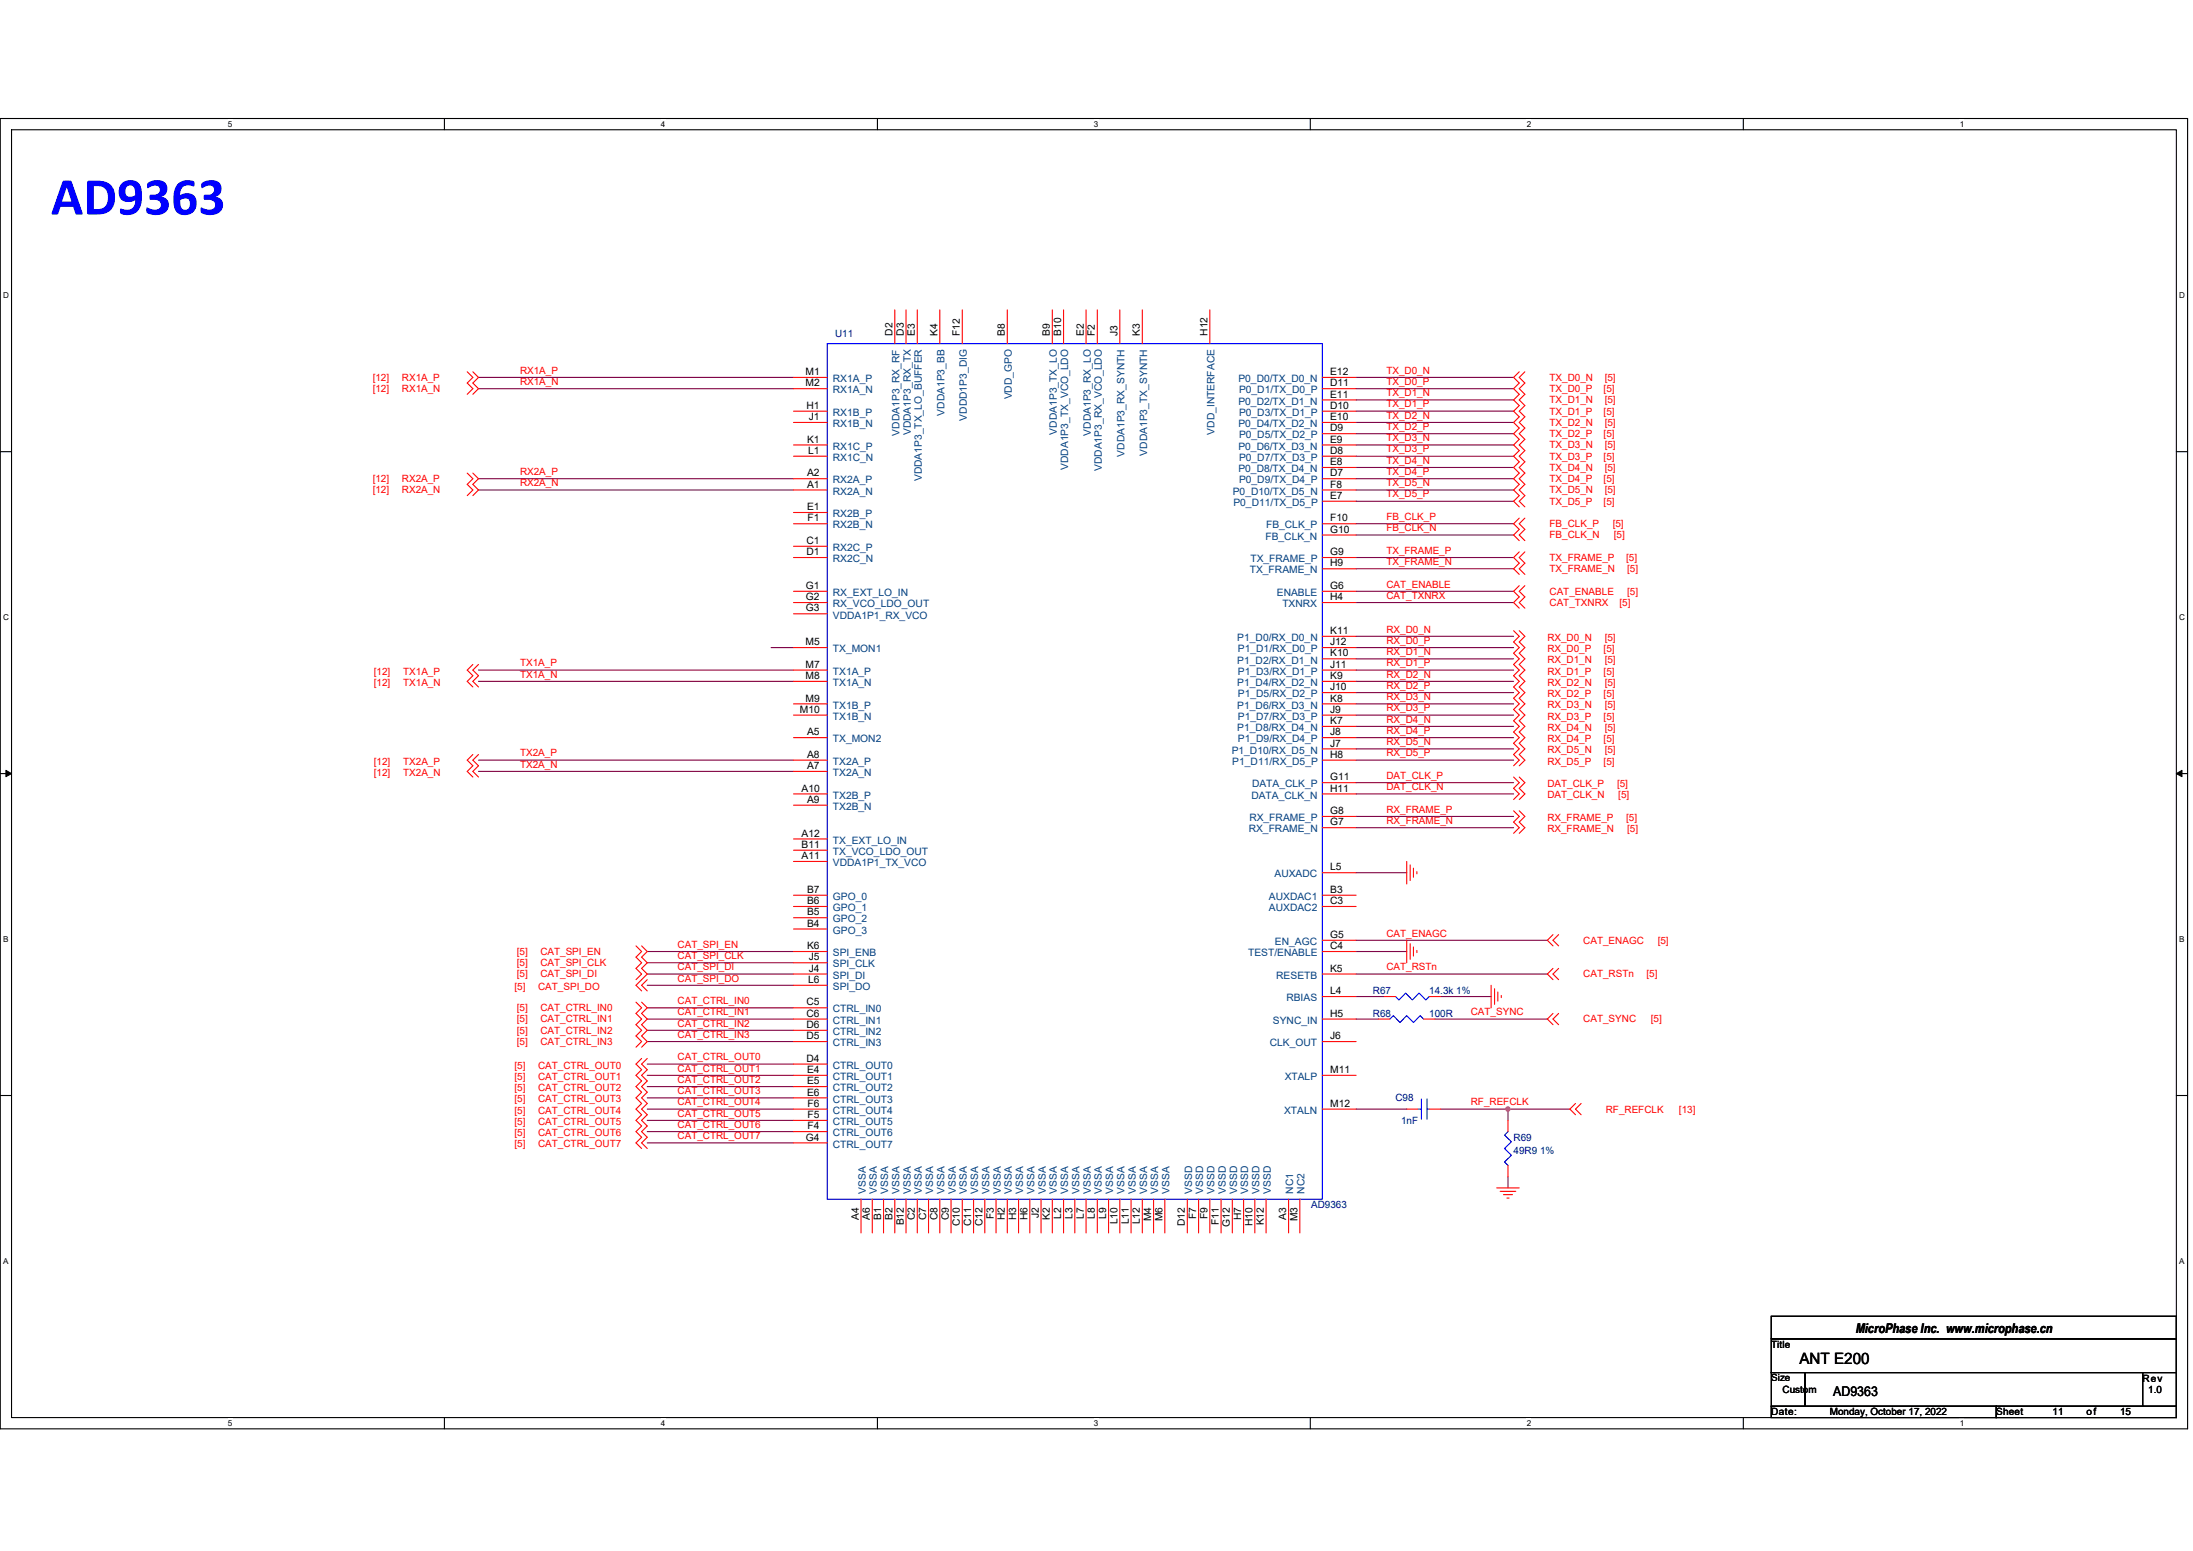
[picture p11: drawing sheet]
<svg xmlns="http://www.w3.org/2000/svg" width="297mm" height="210mm" viewBox="0 0 297 210" stroke-linecap="round" stroke-linejoin="round" font-family="sans-serif">
<path d="M0 16h296.3v177.4h-296.3zM1.6 17.6h293.2v174.3h-293.2z" fill="none" stroke="#000" stroke-width=".15"/>
<g fill="#fff">
<path d="M30.9 16.2h.6v1.2h-.6z"/>
<path d="M30.9 192.1h.6v1.2h-.6z"/>
</g>
<path d="M60.2 16v1.6M60.2 191.9v1.5" fill="none" stroke="#000" stroke-width=".15"/>
<g fill="#fff">
<path d="M89.5 16.2h.6v1.2h-.6z"/>
<path d="M89.5 192.1h.6v1.2h-.6z"/>
</g>
<path d="M118.8 16v1.6M118.8 191.9v1.5" fill="none" stroke="#000" stroke-width=".15"/>
<g fill="#fff">
<path d="M148.2 16.2h.6v1.2h-.6z"/>
<path d="M148.2 192.1h.6v1.2h-.6z"/>
</g>
<path d="M177.5 16v1.6M177.5 191.9v1.5" fill="none" stroke="#000" stroke-width=".15"/>
<g fill="#fff">
<path d="M206.8 16.2h.6v1.2h-.6z"/>
<path d="M206.8 192.1h.6v1.2h-.6z"/>
</g>
<path d="M236.1 16v1.6M236.1 191.9v1.5" fill="none" stroke="#000" stroke-width=".15"/>
<g fill="#fff">
<path d="M265.4 16.2h.6v1.2h-.6z"/>
<path d="M265.4 192.1h.6v1.2h-.6z"/>
<path d="M.4 39.3h.8v1.3h-.8z"/>
<path d="M295.2 39.3h.7v1.3h-.7z"/>
<path d="M.4 82.9h.8v1.3h-.8z"/>
<path d="M295.2 82.9h.7v1.3h-.7z"/>
</g>
<path d="M0 61.2h1.6M294.8 61.2h1.5" fill="none" stroke="#000" stroke-width=".15"/>
<g fill="#fff">
<path d="M.4 126.5h.7v1.2h-.7z"/>
<path d="M295.2 126.5h.7v1.2h-.7z"/>
</g>
<path d="M0 104.7h1.6M294.8 104.7h1.5" fill="none" stroke="#000" stroke-width=".15"/>
<path d="M.8 104.3l.8 .4-.8 .5zM294.8 104.7l.7-.4v.9z" fill="#000" stroke="#000" stroke-width=".14"/>
<g fill="#fff">
<path d="M.4 170.1h.8v1.2h-.8z"/>
<path d="M295.2 170.1h.7v1.2h-.7z"/>
</g>
<path d="M0 148.3h1.6M294.8 148.3h1.5M239.9 178.2h54.9v3.1h-54.9zM239.9 181.3h54.9v4.5h-54.9zM239.9 190.4h30.5v1.5h-30.5zM239.9 185.8h4.6v4.6h-4.6zM244.5 185.8h45.7v4.6h-45.7zM270.4 190.4h24.4v1.5h-24.4zM290.2 185.8h4.6v4.6h-4.6z" fill="none" stroke="#000" stroke-width=".15"/>
<g fill="none" stroke="#800040" stroke-width=".15">
<path d="M64.8 52.6h42.7M64.8 51.1h42.7M183.7 51.1h21.3M183.7 52.6h21.3M183.7 54.1h21.3M183.7 55.7h21.3M183.7 57.2h21.3M183.7 58.7h21.3M64.8 64.8h42.7M64.8 66.3h42.7M183.7 75.5h21.3M183.7 70.9h21.3"/>
<path d="M183.7 72.4h21.3M183.7 77h21.3M183.7 60.2h21.3M183.7 67.9h21.3M183.7 66.3h21.3M183.7 64.8h21.3M183.7 63.3h21.3M183.7 61.8h21.3M64.8 92.2h42.7M64.8 90.7h42.7M104.4 87.7h3.1M183.7 86.1h21.3"/>
<path d="M183.7 87.7h21.3M183.7 89.2h21.3M183.7 90.7h21.3M183.7 92.2h21.3M183.7 93.8h21.3M183.7 81.6h21.3M183.7 80.1h21.3M183.7 95.3h21.3M183.7 98.3h21.3M183.7 99.9h21.3M183.7 96.8h21.3M64.8 102.9h42.7"/>
<path d="M64.8 104.4h42.7M183.7 118.2h6.8M183.7 106h21.3M183.7 110.5h21.3M183.7 107.5h21.3M183.7 112.1h21.3M183.7 101.4h21.3M183.7 102.9h21.3M87.7 136.4h19.8M87.7 138h19.8M87.7 139.5h19.8M87.7 133.4h19.8"/>
<path d="M87.7 131.9h19.8M87.7 128.8h19.8M87.7 130.3h19.8M183.7 127.3h25.9M183.7 128.8h6.8M183.7 138h3M183.7 134.9h3.8M183.7 131.9h25.9M194.3 138h15.3M195.1 134.9h6.9M87.7 145.6h19.8M87.7 144.1h19.8"/>
<path d="M87.7 148.6h19.8M87.7 147.1h19.8M87.7 150.2h19.8M87.7 154.7h19.8M87.7 151.7h19.8M87.7 153.2h19.8M87.7 141h19.8M183.7 150.2h6.8M195.1 150.2h9.2M204.3 150.2v1.5M204.3 159.3v1.5M204.3 150.2h8.3"/>
</g>
<circle cx="204.2" cy="150.1" r=".29" fill="#f0f" stroke="#f0f" stroke-width=".15"/>
<g fill="none" stroke="#f00" stroke-width=".15">
<path d="M63.3 50.3l.7 .8-.7 .8 .7 .7-.7 .8M64 50.3l.8 .8-.8 .8 .8 .7-.8 .8M107.5 57.2h4.6M107.5 52.6h4.6M107.5 51.1h4.6M107.5 55.7h4.6M121.2 42v4.5M122.7 42v4.5M124.2 42v4.5M127.3 42v4.5M130.3 42v4.5M136.4 42v4.5"/>
<path d="M142.5 42v4.5M144.1 42v4.5M147.1 42v4.5M148.6 42v4.5M151.7 42v4.5M154.7 42v4.5M163.9 42v4.5M179.1 51.1h4.6M179.1 52.6h4.6M179.1 54.1h4.6M179.1 55.7h4.6M179.1 57.2h4.6"/>
<path d="M179.1 58.7h4.6M205.8 50.3l-.8 .8 .8 .8-.8 .7 .8 .8-.8 .7 .8 .8-.8 .8 .8 .7-.8 .8 .8 .8-.8 .7 .8 .8-.8 .7 .8 .8-.8 .8 .8 .7-.8 .8 .8 .8-.8 .7 .8 .8-.8 .7 .8 .8-.8 .8 .8 .7M206.5 50.3l-.7 .8 .7 .8-.7 .7 .7 .8-.7 .7 .7 .8-.7 .8 .7 .7-.7 .8 .7 .8-.7 .7 .7 .8-.7 .7 .7 .8-.7 .8 .7 .7-.7 .8 .7 .8-.7 .7 .7 .8-.7 .7 .7 .8-.7 .8 .7 .7M63.3 64.1l.7 .7-.7 .8 .7 .7-.7 .8M64 64.1l.8 .7-.8 .8 .8 .7-.8 .8M107.5 66.3h4.6M107.5 64.8h4.6M107.5 61.8h4.6M107.5 60.2h4.6M107.5 69.4h4.6M107.5 70.9h4.6M107.5 75.5h4.6"/>
<path d="M107.5 74h4.6M179.1 60.2h4.6M179.1 61.8h4.6M179.1 63.3h4.6M179.1 64.8h4.6M179.1 66.3h4.6M179.1 67.9h4.6M179.1 70.9h4.6M179.1 72.4h4.6M179.1 75.5h4.6M179.1 77h4.6M205.8 70.1l-.8 .8 .8 .8-.8 .7 .8 .8"/>
<path d="M205.8 74.7l-.8 .8 .8 .7-.8 .8 .8 .8M205.8 79.3l-.8 .8 .8 .7-.8 .8 .8 .7M206.5 70.1l-.7 .8 .7 .8-.7 .7 .7 .8M206.5 74.7l-.7 .8 .7 .7-.7 .8 .7 .8M206.5 79.3l-.7 .8 .7 .7-.7 .8 .7 .7M64 90l-.7 .7 .7 .8-.7 .7 .7 .8M64.8 90l-.8 .7 .8 .8-.8 .7 .8 .8M107.5 99.9h4.6M107.5 80.1h4.6M107.5 81.6h4.6M107.5 83.1h4.6M107.5 96.8h4.6"/>
<path d="M107.5 95.3h4.6M107.5 92.2h4.6M107.5 90.7h4.6M107.5 87.7h4.6M179.1 86.1h4.6M179.1 87.7h4.6M179.1 89.2h4.6M179.1 90.7h4.6M179.1 92.2h4.6M179.1 93.8h4.6M179.1 95.3h4.6M179.1 96.8h4.6"/>
<path d="M179.1 98.3h4.6M179.1 99.9h4.6M179.1 80.1h4.6M179.1 81.6h4.6M205 85.4l.8 .7-.8 .8 .8 .8-.8 .7 .8 .8-.8 .8 .8 .7-.8 .8 .8 .7-.8 .8 .8 .8-.8 .7 .8 .8-.8 .8 .8 .7-.8 .8 .8 .7-.8 .8 .8 .8-.8 .7 .8 .8-.8 .8 .8 .7-.8 .8M205.8 85.4l.7 .7-.7 .8 .7 .8-.7 .7 .7 .8-.7 .8 .7 .7-.7 .8 .7 .7-.7 .8 .7 .8-.7 .7 .7 .8-.7 .8 .7 .7-.7 .8 .7 .7-.7 .8 .7 .8-.7 .7 .7 .8-.7 .8 .7 .7-.7 .8M64 102.2l-.7 .7 .7 .8-.7 .7 .7 .8M64.8 102.2l-.8 .7 .8 .8-.8 .7 .8 .8M107.5 104.4h4.6M107.5 102.9h4.6M107.5 109h4.6M107.5 107.5h4.6"/>
<path d="M107.5 116.6h4.6M107.5 113.6h4.6M107.5 115.1h4.6M179.1 118.2h4.6M179.1 101.4h4.6M179.1 102.9h4.6M179.1 106h4.6M179.1 107.5h4.6M179.1 110.5h4.6M179.1 112.1h4.6M190.5 116.6v3.1M191 117.1v2.1"/>
<path d="M191.4 117.5v1.3M191.9 118v.3M205 109.8l.8 .7-.8 .8 .8 .8-.8 .7M205 105.2l.8 .8-.8 .7 .8 .8-.8 .7M205.8 109.8l.7 .7-.7 .8 .7 .8-.7 .7M205.8 105.2l.7 .8-.7 .7 .7 .8-.7 .7M86.1 135.7l.8 .7-.8 .8 .8 .8-.8 .7 .8 .8-.8 .8 .8 .7-.8 .8M86.1 128.1l.8 .7-.8 .8 .8 .7-.8 .8 .8 .8-.8 .7M86.9 135.7l.8 .7-.8 .8 .8 .8-.8 .7 .8 .8-.8 .8 .8 .7-.8 .8M86.9 128.1l.8 .7-.8 .8 .8 .7-.8 .8 .8 .8-1.6 1.5 .8 .8M87.7 132.6l-.8 .8 .8 .8M107.5 136.4h4.6"/>
<path d="M107.5 138h4.6M107.5 131.9h4.6M107.5 130.3h4.6M107.5 139.5h4.6M107.5 133.4h4.6M107.5 128.8h4.6M107.5 121.2h4.6M107.5 122.7h4.6M107.5 124.2h4.6M107.5 125.8h4.6M179.1 121.2h4.6M179.1 122.7h4.6"/>
<path d="M179.1 128.8h4.6M179.1 127.3h4.6M179.1 138h4.6M179.1 134.9h4.6M179.1 131.9h4.6M186.7 138h1.6M187.5 134.9h1.5M190.5 127.3v3M191 127.8v2.1M191.4 128.2v1.2M191.9 128.7v.3M192.8 138h1.5"/>
<path d="M193.6 134.9h1.5M202 133.4v3M202.4 133.9v2.1M202.9 134.3v1.2M203.3 134.8v.3M210.4 131.1l-.8 .8 .8 .7M210.4 137.2l-.8 .8 .8 .7M210.4 126.5l-.8 .8 .8 .8M211.1 131.1l-.7 .8 .7 .7M211.1 137.2l-.7 .8 .7 .7M211.1 126.5l-.7 .8 .7 .8M86.9 143.3l-.8 .8 .8 .7-.8 .8 .8 .7-.8 .8 .8 .8-.8 .7 .8 .8-.8 .8 .8 .7-.8 .8 .8 .7-.8 .8 .8 .8-.8 .7 .8 .8"/>
<path d="M87.7 143.3l-.8 .8 .8 .7-.8 .8 .8 .7-.8 .8 .8 .8-.8 .7 .8 .8-.8 .8 .8 .7-.8 .8 .8 .7-.8 .8 .8 .8-.8 .7 .8 .8M107.5 154.7h4.6M107.5 144.1h4.6M107.5 141h4.6M107.5 145.6h4.6M107.5 147.1h4.6M107.5 148.6h4.6M107.5 153.2h4.6M107.5 151.7h4.6M107.5 150.2h4.6M179.1 141h4.6M179.1 150.2h4.6"/>
<path d="M179.1 145.6h4.6M190.5 150.2h1.6M193.6 150.2h1.5M204.3 157.8v1.5M204.3 151.7v1.5M213.4 149.4l-.8 .8 .8 .7M214.2 149.4l-.8 .8 .8 .7M116.6 162.3v4.6M118.1 162.3v4.6M119.7 162.3v4.6M121.2 162.3v4.6M122.7 162.3v4.6"/>
<path d="M124.2 162.3v4.6M125.8 162.3v4.6M127.3 162.3v4.6M128.8 162.3v4.6M130.3 162.3v4.6M131.9 162.3v4.6M133.4 162.3v4.6M134.9 162.3v4.6M136.4 162.3v4.6M138 162.3v4.6M139.5 162.3v4.6M141 162.3v4.6"/>
<path d="M142.5 162.3v4.6M144.1 162.3v4.6M145.6 162.3v4.6M147.1 162.3v4.6M148.6 162.3v4.6M150.2 162.3v4.6M151.7 162.3v4.6M153.2 162.3v4.6M154.7 162.3v4.6M156.2 162.3v4.6M157.8 162.3v4.6M160.8 162.3v4.6"/>
<path d="M162.3 162.3v4.6M163.9 162.3v4.6M165.4 162.3v4.6M166.9 162.3v4.6M168.4 162.3v4.6M170 162.3v4.6M171.5 162.3v4.6M174.5 162.3v4.6M176.1 162.3v4.6M202.7 160.8h3.1M203.2 161.3h2.1M203.6 161.7h1.3"/>
<path d="M204.1 162.2h.3"/>
</g>
<path d="M112.1 46.5h67v115.8h-67zM188.3 138l.4-.5 .9 .9 .9-.9 .9 .9 1-.9 .4 .5M189 134.9l.5 .5 .9-.9 .9 .9 .9-.9 .9 .9 .5-.5M192.1 150.2h.4M192.5 148.8v2.7M193.3 148.8v2.7M193.3 150.2h.3M204.3 153.2l-.5 .5 .9 .9-.9 .9 .9 .9-.9 .9 .5 .5" fill="none" stroke="#00f" stroke-width=".15"/>
<text font-size="7.2" fill="#00f" x="6.9" y="29">AD9363</text>
<text font-size="2.1" x="243.7" y="184.7">ANT E200</text>
<g font-size="1.8">
<text x="251.4" y="180.5">MicroPhase Inc. www.microphase.cn</text>
<text x="248.3" y="189">AD9363</text>
</g>
<g font-size="1.4" fill="#000080">
<text x="113.1" y="45.6">U11</text>
<text x="186" y="137.7">R68</text>
<text x="186" y="134.6">R67</text>
<text x="193.6" y="137.7">100R</text>
<text x="193.6" y="134.6">14.3k 1%</text>
<text x="189" y="149.1">C98</text>
<text x="189.8" y="152.1">1nF</text>
<text x="205" y="154.4">R69</text>
<text x="205" y="156.3">49R9 1%</text>
<text x="177.6" y="163.6">AD9363</text>
</g>
<g font-size="1.4">
<text x="120.9" y="45.5" transform="rotate(-90 120.9 45.5)">D2</text>
<text x="122.4" y="45.5" transform="rotate(-90 122.4 45.5)">D3</text>
<text x="123.9" y="45.5" transform="rotate(-90 123.9 45.5)">E3</text>
<text x="127" y="45.5" transform="rotate(-90 127 45.5)">K4</text>
<text x="130" y="45.5" transform="rotate(-90 130 45.5)">F12</text>
<text x="136.1" y="45.5" transform="rotate(-90 136.1 45.5)">B8</text>
<text x="142.2" y="45.5" transform="rotate(-90 142.2 45.5)">B9</text>
<text x="143.7" y="45.5" transform="rotate(-90 143.7 45.5)">B10</text>
<text x="146.8" y="45.5" transform="rotate(-90 146.8 45.5)">E2</text>
<text x="148.3" y="45.5" transform="rotate(-90 148.3 45.5)">F2</text>
<text x="151.4" y="45.5" transform="rotate(-90 151.4 45.5)">J3</text>
<text x="154.4" y="45.5" transform="rotate(-90 154.4 45.5)">K3</text>
<text x="163.6" y="45.5" transform="rotate(-90 163.6 45.5)">H12</text>
<text x="109.1" y="52.3">M2</text>
<text x="109.1" y="50.8">M1</text>
<text x="180.2" y="52.3">D11</text>
<text x="180.2" y="50.8">E12</text>
<text x="180.2" y="53.8">E11</text>
<text x="109.2" y="55.4">H1</text>
<text x="109.3" y="59.9">K1</text>
<text x="109.5" y="56.9">J1</text>
<text x="180.2" y="55.4">D10</text>
<text x="180.2" y="58.4">D9</text>
<text x="180.2" y="56.9">E10</text>
<text x="180.2" y="59.9">E9</text>
<text x="109.3" y="64.5">A2</text>
<text x="109.5" y="61.4">L1</text>
<text x="180.2" y="61.4">D8</text>
<text x="180.2" y="64.5">D7</text>
<text x="180.2" y="63">E8</text>
<text x="109.3" y="66">A1</text>
<text x="109.3" y="69.1">E1</text>
<text x="109.4" y="70.6">F1</text>
<text x="180.2" y="67.5">E7</text>
<text x="180.2" y="66">F8</text>
<text x="180.2" y="70.6">F10</text>
<text x="109.2" y="75.2">D1</text>
<text x="109.2" y="73.6">C1</text>
<text x="180.2" y="72.1">G10</text>
<text x="180.2" y="76.7">H9</text>
<text x="180.2" y="75.2">G9</text>
<text x="109.2" y="79.7">G1</text>
<text x="109.2" y="81.3">G2</text>
<text x="109.2" y="82.8">G3</text>
<text x="180.2" y="81.3">H4</text>
<text x="180.2" y="79.7">G6</text>
<text x="109.1" y="87.4">M5</text>
<text x="180.2" y="87.4">J12</text>
<text x="180.2" y="85.8">K11</text>
<text x="180.2" y="88.9">K10</text>
<text x="109.1" y="95">M9</text>
<text x="109.1" y="91.9">M8</text>
<text x="109.1" y="90.4">M7</text>
<text x="180.2" y="90.4">J11</text>
<text x="180.2" y="93.5">J10</text>
<text x="180.2" y="91.9">K9</text>
<text x="180.2" y="95">K8</text>
<text x="108.3" y="96.5">M10</text>
<text x="109.3" y="99.5">A5</text>
<text x="180.2" y="96.5">J9</text>
<text x="180.2" y="99.5">J8</text>
<text x="180.2" y="98">K7</text>
<text x="180.2" y="101.1">J7</text>
<text x="108.6" y="107.2">A10</text>
<text x="109.3" y="104.1">A7</text>
<text x="109.3" y="102.6">A8</text>
<text x="180.2" y="105.6">G11</text>
<text x="180.2" y="107.2">H11</text>
<text x="180.2" y="102.6">H8</text>
<text x="108.6" y="113.3">A12</text>
<text x="109.3" y="108.7">A9</text>
<text x="180.2" y="110.2">G8</text>
<text x="180.2" y="111.7">G7</text>
<text x="108.6" y="116.3">A11</text>
<text x="108.6" y="114.8">B11</text>
<text x="180.2" y="117.8">L5</text>
<text x="109.3" y="120.9">B7</text>
<text x="109.3" y="122.4">B6</text>
<text x="109.3" y="123.9">B5</text>
<text x="109.3" y="125.5">B4</text>
<text x="180.2" y="120.9">B3</text>
<text x="180.2" y="122.4">C3</text>
<text x="109.3" y="128.5">K6</text>
<text x="109.5" y="131.6">J4</text>
<text x="109.5" y="130">J5</text>
<text x="180.2" y="131.6">K5</text>
<text x="180.2" y="127">G5</text>
<text x="180.2" y="128.5">C4</text>
<text x="109.2" y="136.1">C5</text>
<text x="109.2" y="137.6">C6</text>
<text x="109.5" y="133.1">L6</text>
<text x="180.2" y="134.6">L4</text>
<text x="180.2" y="137.6">H5</text>
<text x="109.2" y="143.7">D4</text>
<text x="109.2" y="140.7">D5</text>
<text x="109.2" y="139.2">D6</text>
<text x="180.2" y="140.7">J6</text>
<text x="109.3" y="145.3">E4</text>
<text x="109.3" y="146.8">E5</text>
<text x="109.3" y="148.3">E6</text>
<text x="109.4" y="149.8">F6</text>
<text x="180.2" y="145.3">M11</text>
<text x="180.2" y="149.8">M12</text>
<text x="109.2" y="154.4">G4</text>
<text x="109.4" y="152.9">F4</text>
<text x="109.4" y="151.4">F5</text>
<text x="116.3" y="165.1" transform="rotate(-90 116.3 165.1)">A4</text>
<text x="117.8" y="165.1" transform="rotate(-90 117.8 165.1)">A6</text>
<text x="119.4" y="165.1" transform="rotate(-90 119.4 165.1)">B1</text>
<text x="120.9" y="165.1" transform="rotate(-90 120.9 165.1)">B2</text>
<text x="122.4" y="165.9" transform="rotate(-90 122.4 165.9)">B12</text>
<text x="123.9" y="165.2" transform="rotate(-90 123.9 165.2)">C2</text>
<text x="125.5" y="165.2" transform="rotate(-90 125.5 165.2)">C7</text>
<text x="127" y="165.2" transform="rotate(-90 127 165.2)">C8</text>
<text x="128.5" y="165.2" transform="rotate(-90 128.5 165.2)">C9</text>
<text x="130" y="166" transform="rotate(-90 130 166)">C10</text>
<text x="131.5" y="166" transform="rotate(-90 131.5 166)">C11</text>
<text x="133.1" y="166" transform="rotate(-90 133.1 166)">C12</text>
<text x="134.6" y="165" transform="rotate(-90 134.6 165)">F3</text>
<text x="136.1" y="165.2" transform="rotate(-90 136.1 165.2)">H2</text>
<text x="137.6" y="165.2" transform="rotate(-90 137.6 165.2)">H3</text>
<text x="139.2" y="165.2" transform="rotate(-90 139.2 165.2)">H6</text>
<text x="140.7" y="164.9" transform="rotate(-90 140.7 164.9)">J2</text>
<text x="142.2" y="165.1" transform="rotate(-90 142.2 165.1)">K2</text>
<text x="143.7" y="165" transform="rotate(-90 143.7 165)">L2</text>
<text x="145.3" y="165" transform="rotate(-90 145.3 165)">L3</text>
<text x="146.8" y="165" transform="rotate(-90 146.8 165)">L7</text>
<text x="148.3" y="165" transform="rotate(-90 148.3 165)">L8</text>
<text x="149.8" y="165" transform="rotate(-90 149.8 165)">L9</text>
<text x="151.4" y="165.8" transform="rotate(-90 151.4 165.8)">L10</text>
<text x="152.9" y="165.8" transform="rotate(-90 152.9 165.8)">L11</text>
<text x="154.4" y="165.8" transform="rotate(-90 154.4 165.8)">L12</text>
<text x="155.9" y="165.4" transform="rotate(-90 155.9 165.4)">M4</text>
<text x="157.5" y="165.4" transform="rotate(-90 157.5 165.4)">M6</text>
<text x="160.5" y="166" transform="rotate(-90 160.5 166)">D12</text>
<text x="162" y="165" transform="rotate(-90 162 165)">F7</text>
<text x="163.6" y="165" transform="rotate(-90 163.6 165)">F9</text>
<text x="165.1" y="165.8" transform="rotate(-90 165.1 165.8)">F11</text>
<text x="166.6" y="166.1" transform="rotate(-90 166.6 166.1)">G12</text>
<text x="168.1" y="165.2" transform="rotate(-90 168.1 165.2)">H7</text>
<text x="169.6" y="166" transform="rotate(-90 169.6 166)">H10</text>
<text x="171.2" y="165.9" transform="rotate(-90 171.2 165.9)">K12</text>
<text x="174.2" y="165.1" transform="rotate(-90 174.2 165.1)">A3</text>
<text x="175.7" y="165.4" transform="rotate(-90 175.7 165.4)">M3</text>
<text x="239.9" y="182.5">Title</text>
<text x="239.9" y="191.6">Date:</text>
<text x="241.4" y="188.6">Custom</text>
<text x="247.8" y="191.6">Monday, October 17, 2022</text>
<text x="270.4" y="191.6">Sheet</text>
<text x="278" y="191.6">11</text>
<text x="282.6" y="191.6">of</text>
<text x="287.2" y="191.6">15</text>
<text x="290.2" y="187">Rev</text>
<text x="291" y="188.6">1.0</text>
</g>
<g font-size="1.4" fill="#f00">
<text x="50.5" y="53.1">[12]</text>
<text x="50.5" y="51.6">[12]</text>
<text x="54.4" y="53.1">RX1A_N</text>
<text x="54.4" y="51.6">RX1A_P</text>
<text x="70.4" y="52.1">RX1A_N</text>
<text x="70.4" y="50.6">RX1A_P</text>
<text x="187.8" y="50.6">TX_D0_N</text>
<text x="187.8" y="52.1">TX_D0_P</text>
<text x="187.8" y="53.6">TX_D1_N</text>
<text x="209.9" y="51.6">TX_D0_N</text>
<text x="209.9" y="53.1">TX_D0_P</text>
<text x="217.2" y="53.1">[5]</text>
<text x="217.4" y="51.6">[5]</text>
<text x="187.8" y="55.2">TX_D1_P</text>
<text x="187.8" y="56.7">TX_D2_N</text>
<text x="187.8" y="58.2">TX_D2_P</text>
<text x="187.8" y="59.7">TX_D3_N</text>
<text x="209.9" y="57.7">TX_D2_N</text>
<text x="209.9" y="54.6">TX_D1_N</text>
<text x="209.9" y="56.1">TX_D1_P</text>
<text x="209.9" y="59.2">TX_D2_P</text>
<text x="217.2" y="56.1">[5]</text>
<text x="217.2" y="59.2">[5]</text>
<text x="217.4" y="57.7">[5]</text>
<text x="217.4" y="54.6">[5]</text>
<text x="50.5" y="65.3">[12]</text>
<text x="54.4" y="65.3">RX2A_P</text>
<text x="70.4" y="64.3">RX2A_P</text>
<text x="70.4" y="65.8">RX2A_N</text>
<text x="187.8" y="65.8">TX_D5_N</text>
<text x="187.8" y="64.3">TX_D4_P</text>
<text x="187.8" y="62.8">TX_D4_N</text>
<text x="187.8" y="61.3">TX_D3_P</text>
<text x="209.9" y="62.2">TX_D3_P</text>
<text x="209.9" y="60.7">TX_D3_N</text>
<text x="209.9" y="63.8">TX_D4_N</text>
<text x="209.9" y="65.3">TX_D4_P</text>
<text x="217.2" y="62.2">[5]</text>
<text x="217.2" y="65.3">[5]</text>
<text x="217.4" y="60.7">[5]</text>
<text x="217.4" y="63.8">[5]</text>
<text x="50.5" y="66.8">[12]</text>
<text x="54.4" y="66.8">RX2A_N</text>
<text x="187.8" y="70.4">FB_CLK_P</text>
<text x="187.8" y="71.9">FB_CLK_N</text>
<text x="187.8" y="67.4">TX_D5_P</text>
<text x="209.9" y="71.4">FB_CLK_P</text>
<text x="209.9" y="66.8">TX_D5_N</text>
<text x="209.9" y="68.3">TX_D5_P</text>
<text x="217.2" y="68.3">[5]</text>
<text x="217.4" y="66.8">[5]</text>
<text x="218.4" y="71.4">[5]</text>
<text x="187.8" y="75">TX_FRAME_P</text>
<text x="187.8" y="76.5">TX_FRAME_N</text>
<text x="209.9" y="75.9">TX_FRAME_P</text>
<text x="209.9" y="72.9">FB_CLK_N</text>
<text x="209.9" y="77.5">TX_FRAME_N</text>
<text x="218.6" y="72.9">[5]</text>
<text x="220.3" y="75.9">[5]</text>
<text x="220.4" y="77.5">[5]</text>
<text x="187.8" y="81.1">CAT_TXNRX</text>
<text x="187.8" y="79.5">CAT_ENABLE</text>
<text x="209.9" y="80.5">CAT_ENABLE</text>
<text x="209.9" y="82">CAT_TXNRX</text>
<text x="219.3" y="82">[5]</text>
<text x="220.4" y="80.5">[5]</text>
<text x="187.8" y="85.6">RX_D0_N</text>
<text x="187.8" y="87.2">RX_D0_P</text>
<text x="187.8" y="88.7">RX_D1_N</text>
<text x="209.6" y="89.8">RX_D1_N</text>
<text x="209.6" y="86.8">RX_D0_N</text>
<text x="209.6" y="88.3">RX_D0_P</text>
<text x="217.2" y="88.3">[5]</text>
<text x="217.4" y="89.8">[5]</text>
<text x="217.4" y="86.8">[5]</text>
<text x="50.6" y="91.3">[12]</text>
<text x="50.6" y="92.9">[12]</text>
<text x="54.6" y="91.3">TX1A_P</text>
<text x="54.6" y="92.9">TX1A_N</text>
<text x="70.4" y="91.7">TX1A_N</text>
<text x="70.4" y="90.2">TX1A_P</text>
<text x="187.8" y="90.2">RX_D1_P</text>
<text x="187.8" y="91.7">RX_D2_N</text>
<text x="187.8" y="93.3">RX_D2_P</text>
<text x="187.8" y="94.8">RX_D3_N</text>
<text x="209.6" y="91.3">RX_D1_P</text>
<text x="209.6" y="92.9">RX_D2_N</text>
<text x="209.6" y="94.4">RX_D2_P</text>
<text x="209.6" y="95.9">RX_D3_N</text>
<text x="217.2" y="91.3">[5]</text>
<text x="217.2" y="94.4">[5]</text>
<text x="217.4" y="92.9">[5]</text>
<text x="217.4" y="95.9">[5]</text>
<text x="187.8" y="97.8">RX_D4_N</text>
<text x="187.8" y="100.9">RX_D5_N</text>
<text x="187.8" y="99.4">RX_D4_P</text>
<text x="187.8" y="96.3">RX_D3_P</text>
<text x="209.6" y="97.4">RX_D3_P</text>
<text x="209.6" y="100.5">RX_D4_P</text>
<text x="209.6" y="99">RX_D4_N</text>
<text x="217.2" y="97.4">[5]</text>
<text x="217.2" y="100.5">[5]</text>
<text x="217.4" y="99">[5]</text>
<text x="50.6" y="105.1">[12]</text>
<text x="50.6" y="103.5">[12]</text>
<text x="54.6" y="105.1">TX2A_N</text>
<text x="54.6" y="103.5">TX2A_P</text>
<text x="70.4" y="102.4">TX2A_P</text>
<text x="70.4" y="103.9">TX2A_N</text>
<text x="187.8" y="105.5">DAT_CLK_P</text>
<text x="187.8" y="107">DAT_CLK_N</text>
<text x="187.8" y="102.4">RX_D5_P</text>
<text x="209.6" y="106.6">DAT_CLK_P</text>
<text x="209.6" y="102">RX_D5_N</text>
<text x="209.6" y="103.5">RX_D5_P</text>
<text x="217.2" y="103.5">[5]</text>
<text x="217.4" y="102">[5]</text>
<text x="219" y="106.6">[5]</text>
<text x="187.8" y="110">RX_FRAME_P</text>
<text x="187.8" y="111.5">RX_FRAME_N</text>
<text x="209.6" y="111.1">RX_FRAME_P</text>
<text x="209.6" y="108.1">DAT_CLK_N</text>
<text x="209.6" y="112.7">RX_FRAME_N</text>
<text x="219.2" y="108.1">[5]</text>
<text x="220.3" y="111.1">[5]</text>
<text x="220.4" y="112.7">[5]</text>
<text x="70" y="129.3">[5]</text>
<text x="70" y="130.8">[5]</text>
<text x="73.2" y="129.3">CAT_SPI_EN</text>
<text x="73.2" y="130.8">CAT_SPI_CLK</text>
<text x="91.8" y="131.4">CAT_SPI_DI</text>
<text x="91.8" y="128.3">CAT_SPI_EN</text>
<text x="91.8" y="129.8">CAT_SPI_CLK</text>
<text x="187.8" y="126.8">CAT_ENAGC</text>
<text x="187.8" y="131.4">CAT_RSTn</text>
<text x="214.5" y="127.8">CAT_ENAGC</text>
<text x="224.5" y="127.8">[5]</text>
<text x="69.7" y="134">[5]</text>
<text x="70" y="136.9">[5]</text>
<text x="70" y="132.3">[5]</text>
<text x="72.9" y="134">CAT_SPI_DO</text>
<text x="73.2" y="136.9">CAT_CTRL_IN0</text>
<text x="73.2" y="132.3">CAT_SPI_DI</text>
<text x="91.8" y="135.9">CAT_CTRL_IN0</text>
<text x="91.8" y="137.5">CAT_CTRL_IN1</text>
<text x="91.8" y="132.9">CAT_SPI_DO</text>
<text x="199.2" y="137.5">CAT_SYNC</text>
<text x="214.5" y="132.3">CAT_RSTn</text>
<text x="223" y="132.3">[5]</text>
<text x="70" y="138.4">[5]</text>
<text x="70" y="140">[5]</text>
<text x="70" y="141.5">[5]</text>
<text x="73.2" y="138.4">CAT_CTRL_IN1</text>
<text x="73.2" y="140">CAT_CTRL_IN2</text>
<text x="73.2" y="141.5">CAT_CTRL_IN3</text>
<text x="91.8" y="143.6">CAT_CTRL_OUT0</text>
<text x="91.8" y="139">CAT_CTRL_IN2</text>
<text x="91.8" y="140.5">CAT_CTRL_IN3</text>
<text x="214.5" y="138.4">CAT_SYNC</text>
<text x="223.6" y="138.4">[5]</text>
<text x="69.7" y="146.2">[5]</text>
<text x="69.7" y="144.7">[5]</text>
<text x="69.7" y="149.2">[5]</text>
<text x="69.7" y="147.7">[5]</text>
<text x="72.9" y="146.2">CAT_CTRL_OUT1</text>
<text x="72.9" y="144.7">CAT_CTRL_OUT0</text>
<text x="72.9" y="149.2">CAT_CTRL_OUT3</text>
<text x="72.9" y="147.7">CAT_CTRL_OUT2</text>
<text x="91.8" y="145.1">CAT_CTRL_OUT1</text>
<text x="91.8" y="148.1">CAT_CTRL_OUT3</text>
<text x="91.8" y="146.6">CAT_CTRL_OUT2</text>
<text x="91.8" y="149.6">CAT_CTRL_OUT4</text>
<text x="199.2" y="149.6">RF_REFCLK</text>
<text x="69.7" y="152.3">[5]</text>
<text x="69.7" y="153.8">[5]</text>
<text x="69.7" y="150.8">[5]</text>
<text x="69.7" y="155.3">[5]</text>
<text x="72.9" y="152.3">CAT_CTRL_OUT5</text>
<text x="72.9" y="153.8">CAT_CTRL_OUT6</text>
<text x="72.9" y="150.8">CAT_CTRL_OUT4</text>
<text x="72.9" y="155.3">CAT_CTRL_OUT7</text>
<text x="91.8" y="154.2">CAT_CTRL_OUT7</text>
<text x="91.8" y="151.2">CAT_CTRL_OUT5</text>
<text x="91.8" y="152.7">CAT_CTRL_OUT6</text>
<text x="217.5" y="150.6">RF_REFCLK</text>
<text x="227.4" y="150.6">[13]</text>
</g>
<g font-size="1.4" fill="#004080">
<text x="112.8" y="53.3">RX1A_N</text>
<text x="112.8" y="51.7">RX1A_P</text>
<text x="167.7" y="51.7">P0_D0/TX_D0_N</text>
<text x="167.8" y="53.3">P0_D1/TX_D0_P</text>
<text x="112.8" y="57.8">RX1B_N</text>
<text x="112.8" y="56.3">RX1B_P</text>
<text x="121.8" y="59" transform="rotate(-90 121.8 59)">VDDA1P3_RX_RF</text>
<text x="123.4" y="58.9" transform="rotate(-90 123.4 58.9)">VDDA1P3_RX_TX</text>
<text x="127.9" y="56.3" transform="rotate(-90 127.9 56.3)">VDDA1P3_BB</text>
<text x="131" y="56.9" transform="rotate(-90 131 56.9)">VDDD1P3_DIG</text>
<text x="137.1" y="54.1" transform="rotate(-90 137.1 54.1)">VDD_GPO</text>
<text x="143.2" y="58.8" transform="rotate(-90 143.2 58.8)">VDDA1P3_TX_LO</text>
<text x="147.7" y="59" transform="rotate(-90 147.7 59)">VDDA1P3_RX_LO</text>
<text x="164.5" y="58.8" transform="rotate(-90 164.5 58.8)">VDD_INTERFACE</text>
<text x="167.7" y="54.8">P0_D2/TX_D1_N</text>
<text x="167.7" y="57.8">P0_D4/TX_D2_N</text>
<text x="167.8" y="56.3">P0_D3/TX_D1_P</text>
<text x="167.8" y="59.4">P0_D5/TX_D2_P</text>
<text x="112.8" y="65.4">RX2A_P</text>
<text x="112.8" y="62.4">RX1C_N</text>
<text x="112.8" y="60.9">RX1C_P</text>
<text x="124.9" y="65.2" transform="rotate(-90 124.9 65.2)">VDDA1P3_TX_LO_BUFFER</text>
<text x="144.7" y="63.6" transform="rotate(-90 144.7 63.6)">VDDA1P3_TX_VCO_LDO</text>
<text x="149.3" y="63.8" transform="rotate(-90 149.3 63.8)">VDDA1P3_RX_VCO_LDO</text>
<text x="152.3" y="61.8" transform="rotate(-90 152.3 61.8)">VDDA1P3_RX_SYNTH</text>
<text x="155.4" y="61.7" transform="rotate(-90 155.4 61.7)">VDDA1P3_TX_SYNTH</text>
<text x="167.7" y="60.9">P0_D6/TX_D3_N</text>
<text x="167.7" y="63.9">P0_D8/TX_D4_N</text>
<text x="167.8" y="62.4">P0_D7/TX_D3_P</text>
<text x="167.8" y="65.4">P0_D9/TX_D4_P</text>
<text x="112.8" y="67">RX2A_N</text>
<text x="112.8" y="70">RX2B_P</text>
<text x="112.8" y="71.5">RX2B_N</text>
<text x="167" y="67">P0_D10/TX_D5_N</text>
<text x="167.1" y="68.5">P0_D11/TX_D5_P</text>
<text x="171.5" y="71.5">FB_CLK_P</text>
<text x="112.8" y="76.1">RX2C_N</text>
<text x="112.8" y="74.6">RX2C_P</text>
<text x="169.3" y="77.6">TX_FRAME_N</text>
<text x="169.4" y="76.1">TX_FRAME_P</text>
<text x="171.4" y="73.1">FB_CLK_N</text>
<text x="112.8" y="80.7">RX_EXT_LO_IN</text>
<text x="112.8" y="82.2">RX_VCO_LDO_OUT</text>
<text x="112.8" y="83.7">VDDA1P1_RX_VCO</text>
<text x="172.9" y="80.7">ENABLE</text>
<text x="173.7" y="82.2">TXNRX</text>
<text x="112.8" y="88.3">TX_MON1</text>
<text x="167.6" y="86.8">P1_D0/RX_D0_N</text>
<text x="167.6" y="89.8">P1_D2/RX_D1_N</text>
<text x="167.7" y="88.3">P1_D1/RX_D0_P</text>
<text x="112.8" y="95.9">TX1B_P</text>
<text x="112.8" y="92.9">TX1A_N</text>
<text x="112.8" y="91.4">TX1A_P</text>
<text x="167.6" y="92.9">P1_D4/RX_D2_N</text>
<text x="167.6" y="95.9">P1_D6/RX_D3_N</text>
<text x="167.7" y="91.4">P1_D3/RX_D1_P</text>
<text x="167.7" y="94.4">P1_D5/RX_D2_P</text>
<text x="112.8" y="100.5">TX_MON2</text>
<text x="112.8" y="97.5">TX1B_N</text>
<text x="167.6" y="99">P1_D8/RX_D4_N</text>
<text x="167.7" y="97.5">P1_D7/RX_D3_P</text>
<text x="167.7" y="100.5">P1_D9/RX_D4_P</text>
<text x="112.8" y="105.1">TX2A_N</text>
<text x="112.8" y="103.5">TX2A_P</text>
<text x="166.8" y="102">P1_D10/RX_D5_N</text>
<text x="166.9" y="103.5">P1_D11/RX_D5_P</text>
<text x="169.6" y="106.6">DATA_CLK_P</text>
<text x="112.8" y="109.6">TX2B_N</text>
<text x="112.8" y="108.1">TX2B_P</text>
<text x="169.1" y="112.7">RX_FRAME_N</text>
<text x="169.2" y="111.2">RX_FRAME_P</text>
<text x="169.5" y="108.1">DATA_CLK_N</text>
<text x="112.8" y="117.3">VDDA1P1_TX_VCO</text>
<text x="112.8" y="114.2">TX_EXT_LO_IN</text>
<text x="112.8" y="115.7">TX_VCO_LDO_OUT</text>
<text x="172.6" y="118.8">AUXADC</text>
<text x="112.8" y="121.8">GPO_0</text>
<text x="112.8" y="123.4">GPO_1</text>
<text x="112.8" y="124.9">GPO_2</text>
<text x="171.9" y="121.8">AUXDAC1</text>
<text x="171.9" y="123.4">AUXDAC2</text>
<text x="112.8" y="131">SPI_CLK</text>
<text x="112.8" y="129.5">SPI_ENB</text>
<text x="112.8" y="126.4">GPO_3</text>
<text x="169.1" y="129.5">TEST/ENABLE</text>
<text x="172.7" y="127.9">EN_AGC</text>
<text x="112.8" y="137.1">CTRL_IN0</text>
<text x="112.8" y="132.5">SPI_DI</text>
<text x="112.8" y="134">SPI_DO</text>
<text x="172.9" y="132.5">RESETB</text>
<text x="174.2" y="135.6">RBIAS</text>
<text x="112.8" y="138.6">CTRL_IN1</text>
<text x="112.8" y="141.6">CTRL_IN3</text>
<text x="112.8" y="140.1">CTRL_IN2</text>
<text x="172" y="141.6">CLK_OUT</text>
<text x="172.4" y="138.6">SYNC_IN</text>
<text x="112.8" y="144.7">CTRL_OUT0</text>
<text x="112.8" y="146.2">CTRL_OUT1</text>
<text x="112.8" y="147.7">CTRL_OUT2</text>
<text x="112.8" y="149.3">CTRL_OUT3</text>
<text x="174" y="146.2">XTALP</text>
<text x="112.8" y="155.4">CTRL_OUT7</text>
<text x="112.8" y="153.8">CTRL_OUT6</text>
<text x="112.8" y="152.3">CTRL_OUT5</text>
<text x="112.8" y="150.8">CTRL_OUT4</text>
<text x="173.9" y="150.8">XTALN</text>
<text x="117.3" y="161.6" transform="rotate(-90 117.3 161.6)">VSSA</text>
<text x="118.8" y="161.6" transform="rotate(-90 118.8 161.6)">VSSA</text>
<text x="120.3" y="161.6" transform="rotate(-90 120.3 161.6)">VSSA</text>
<text x="121.8" y="161.6" transform="rotate(-90 121.8 161.6)">VSSA</text>
<text x="123.4" y="161.6" transform="rotate(-90 123.4 161.6)">VSSA</text>
<text x="124.9" y="161.6" transform="rotate(-90 124.9 161.6)">VSSA</text>
<text x="126.4" y="161.6" transform="rotate(-90 126.4 161.6)">VSSA</text>
<text x="127.9" y="161.6" transform="rotate(-90 127.9 161.6)">VSSA</text>
<text x="129.5" y="161.6" transform="rotate(-90 129.5 161.6)">VSSA</text>
<text x="131" y="161.6" transform="rotate(-90 131 161.6)">VSSA</text>
<text x="132.5" y="161.6" transform="rotate(-90 132.5 161.6)">VSSA</text>
<text x="134" y="161.6" transform="rotate(-90 134 161.6)">VSSA</text>
<text x="135.5" y="161.6" transform="rotate(-90 135.5 161.6)">VSSA</text>
<text x="137.1" y="161.6" transform="rotate(-90 137.1 161.6)">VSSA</text>
<text x="138.6" y="161.6" transform="rotate(-90 138.6 161.6)">VSSA</text>
<text x="140.1" y="161.6" transform="rotate(-90 140.1 161.6)">VSSA</text>
<text x="141.6" y="161.6" transform="rotate(-90 141.6 161.6)">VSSA</text>
<text x="143.2" y="161.6" transform="rotate(-90 143.2 161.6)">VSSA</text>
<text x="144.7" y="161.6" transform="rotate(-90 144.7 161.6)">VSSA</text>
<text x="146.2" y="161.6" transform="rotate(-90 146.2 161.6)">VSSA</text>
<text x="147.7" y="161.6" transform="rotate(-90 147.7 161.6)">VSSA</text>
<text x="149.3" y="161.6" transform="rotate(-90 149.3 161.6)">VSSA</text>
<text x="150.8" y="161.6" transform="rotate(-90 150.8 161.6)">VSSA</text>
<text x="152.3" y="161.6" transform="rotate(-90 152.3 161.6)">VSSA</text>
<text x="153.8" y="161.6" transform="rotate(-90 153.8 161.6)">VSSA</text>
<text x="155.4" y="161.6" transform="rotate(-90 155.4 161.6)">VSSA</text>
<text x="156.9" y="161.6" transform="rotate(-90 156.9 161.6)">VSSA</text>
<text x="158.4" y="161.6" transform="rotate(-90 158.4 161.6)">VSSA</text>
<text x="161.5" y="161.6" transform="rotate(-90 161.5 161.6)">VSSD</text>
<text x="163" y="161.6" transform="rotate(-90 163 161.6)">VSSD</text>
<text x="164.5" y="161.6" transform="rotate(-90 164.5 161.6)">VSSD</text>
<text x="166" y="161.6" transform="rotate(-90 166 161.6)">VSSD</text>
<text x="167.6" y="161.6" transform="rotate(-90 167.6 161.6)">VSSD</text>
<text x="169.1" y="161.6" transform="rotate(-90 169.1 161.6)">VSSD</text>
<text x="170.6" y="161.6" transform="rotate(-90 170.6 161.6)">VSSD</text>
<text x="172.1" y="161.6" transform="rotate(-90 172.1 161.6)">VSSD</text>
<text x="175.2" y="161.6" transform="rotate(-90 175.2 161.6)">NC1</text>
<text x="176.7" y="161.6" transform="rotate(-90 176.7 161.6)">NC2</text>
</g>
<text font-size="1.3" x="239.9" y="187">Size</text>
<g font-size="1.1">
<text x="30.9" y="17.2">5</text>
<text x="89.5" y="17.2">4</text>
<text x="148.2" y="17.2">3</text>
<text x="206.8" y="17.2">2</text>
<text x="265.4" y="17.2">1</text>
<text x=".4" y="40.3">D</text>
<text x="295.2" y="40.3">D</text>
<text x=".4" y="83.9">C</text>
<text x="295.2" y="83.9">C</text>
<text x=".4" y="127.5">B</text>
<text x="295.2" y="127.5">B</text>
<text x=".4" y="171.1">A</text>
<text x="295.2" y="171.1">A</text>
<text x="30.9" y="193.1">5</text>
<text x="89.5" y="193.1">4</text>
<text x="148.2" y="193.1">3</text>
<text x="206.8" y="193.1">2</text>
<text x="265.4" y="193.1">1</text>
</g>
</svg>
